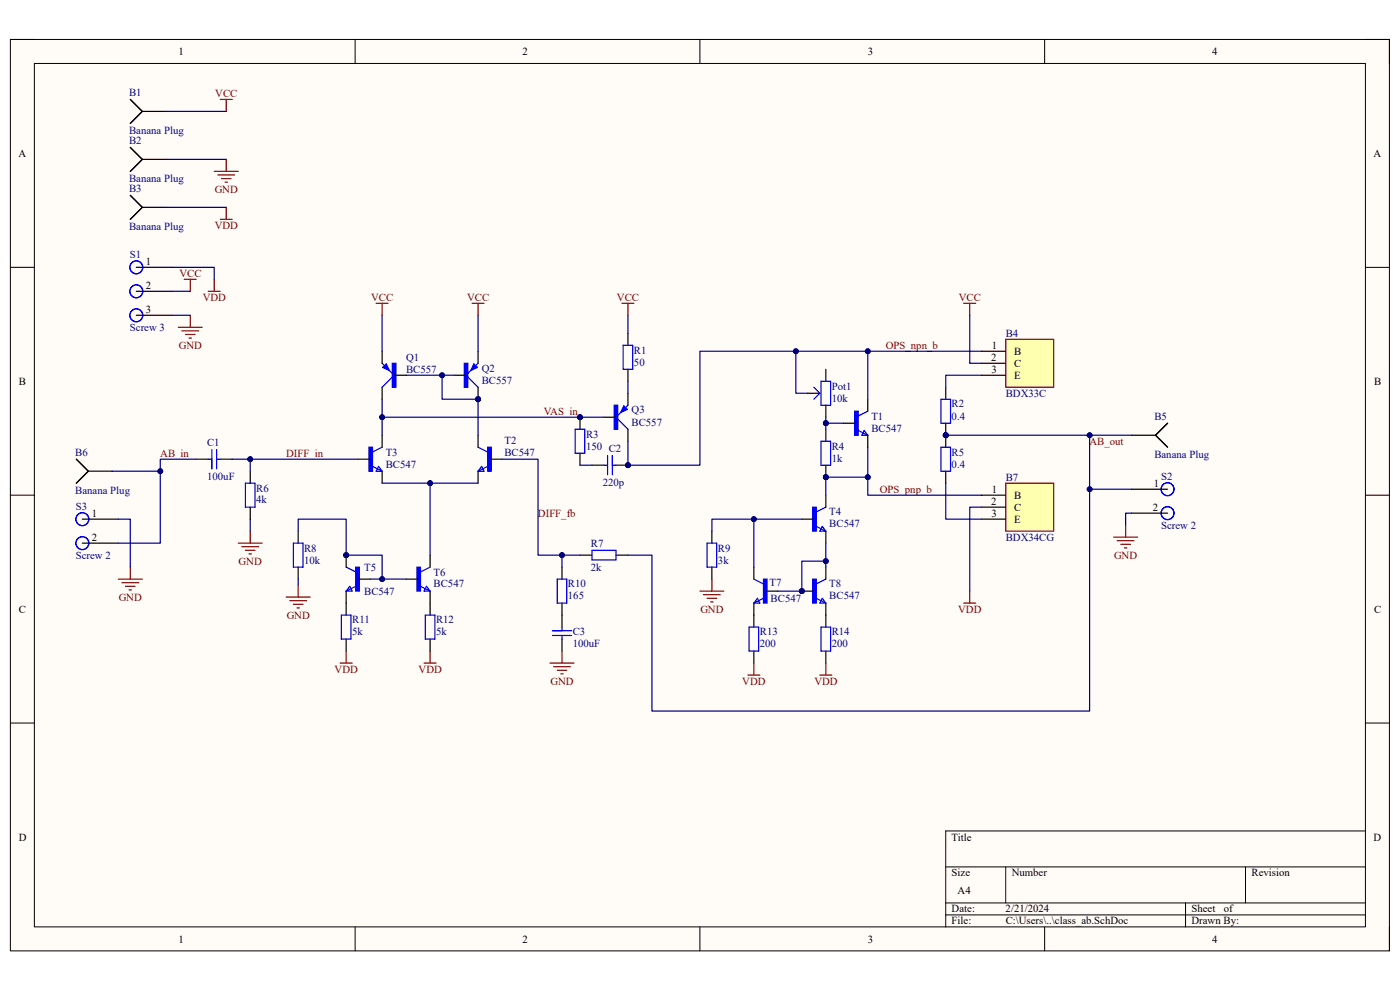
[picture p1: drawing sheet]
<svg xmlns="http://www.w3.org/2000/svg" width="297mm" height="210mm" viewBox="0 0 297 210" stroke-linecap="round" stroke-linejoin="round" font-family="sans-serif">
<path d="M2.2 8.4h292.6v193.3h-292.6z" fill-rule="evenodd" fill="#fffcf8"/>
<path d="M2.2 8.4h292.6v193.3h-292.6z" fill="none" stroke="#000" stroke-width=".21"/>
<path d="M7.3 13.5h282.4v183.1h-282.4z" fill-rule="evenodd" fill="#fffcf8"/>
<g fill="none" stroke="#000" stroke-width=".21">
<path d="M2.2 8.4h5.1M7.3 13.5h282.4v183.1h-282.4zM75.3 8.4v5.1M148.5 8.4v5.1M221.6 8.4v5.1M289.7 8.4h5.1v5.1M2.2 56.7h5.1M289.7 56.7h5.1M2.2 105h5.1M289.7 105.1h5.1M2.2 153.4h5.1M289.7 153.4h5.1"/>
<path d="M289.7 176.3h-89.1v20.3M75.3 196.6v5.1M148.5 196.6v5.1M200.6 183.9h89.1M200.6 191.5h89.1M200.6 194.1h89.1M213.4 183.9v7.6M221.6 196.6v5.1M251.5 191.5v5.1M264.2 183.9v7.6M294.8 196.6v5.1"/>
</g>
<path d="M213.4 72h10.1v10.1h-10.1z" fill-rule="evenodd" fill="#ffffb0"/>
<path d="M213.4 72h10.1v10.1h-10.1z" fill="none" stroke="#800000" stroke-width=".25"/>
<path d="M208.3 74.5h5.1M208.3 77.1h5.1M208.3 79.6h5.1" fill="none" stroke="#000" stroke-width=".25"/>
<path d="M213.4 102.5h10.1v10.2h-10.1z" fill-rule="evenodd" fill="#ffffb0"/>
<path d="M213.4 102.5h10.1v10.2h-10.1z" fill="none" stroke="#800000" stroke-width=".25"/>
<path d="M208.3 105.1h5.1M208.3 107.6h5.1M208.3 110.1h5.1" fill="none" stroke="#000" stroke-width=".25"/>
<path d="M78.3 94.9h.7v5.1h-.7z" fill-rule="evenodd" fill="#00f"/>
<path d="M78.3 94.9h.7v5.1h-.7zM79 98.9l2.1 1.1M80.3 98.9l.8 1.1h-1.3zM81.1 94.9l-2.1 1" fill="none" stroke="#00f" stroke-width=".25"/>
<path d="M76 97.4h2.5M81.1 92.3v2.6M81.1 100v2.5" fill="none" stroke="#000" stroke-width=".25"/>
<path d="M103.5 94.9h.7v5.1h-.7z" fill-rule="evenodd" fill="#00f"/>
<path d="M101.4 94.9l2.1 1M102.2 98.9l.5 1.1h-1.3zM103.5 94.9h.7v5.1h-.7zM103.5 98.9l-2.1 1.1" fill="none" stroke="#00f" stroke-width=".25"/>
<path d="M101.4 92.3v2.6M101.4 100v2.5M104 97.4h2.5" fill="none" stroke="#000" stroke-width=".25"/>
<path d="M83.2 77.1h.8v5.1h-.8z" fill-rule="evenodd" fill="#00f"/>
<path d="M81.1 77.1l2.5 2.5-2.5 2.5M81.2 77.9l.8-.7 .6 1.4zM81.4 77.9l.6-.5 .3 .9zM82 77.7l-.3 .2M83.2 77.1h.8v5.1h-.8z" fill="none" stroke="#00f" stroke-width=".25"/>
<path d="M81.1 74.5v2.6M83.6 79.6h2.6M81.1 82.1v2.6" fill="none" stroke="#000" stroke-width=".25"/>
<circle cx="101.4" cy="84.7" r=".51" fill="#000080"/>
<circle cx="101.4" cy="84.7" r=".51" fill="none" stroke="#000080" stroke-width=".21"/>
<path d="M98.5 77.1h.8v5.1h-.8z" fill-rule="evenodd" fill="#00f"/>
<path d="M98.5 77.1h.8v5.1h-.8zM100.1 78.3l-1.2 1.3 2.5 2.5M100.5 77.2l.8 .8-1.4 .6zM100.5 77.4l.5 .6-.9 .3zM100.5 77.7l.3 .3M101.4 77.1l-1.3 1.2" fill="none" stroke="#00f" stroke-width=".25"/>
<path d="M96.3 79.6h2.6M101.4 74.5v2.6M101.4 82.1v2.6" fill="none" stroke="#000" stroke-width=".25"/>
<circle cx="101.4" cy="84.7" r=".51" fill="#000080"/>
<circle cx="101.4" cy="84.7" r=".51" fill="none" stroke="#000080" stroke-width=".21"/>
<path d="M79.8 64.3h2.5M81.1 64.3v2.6M100.1 64.3h2.6M101.4 64.3v2.6M50.5 115.2h5.1M51.3 116h3.6M52.1 116.7h2M52.8 117.5h.5M53.1 112.7v2.5" fill="none" stroke="#800000" stroke-width=".25"/>
<path d="M53.1 100v2.5M53.1 107.6v2.5" fill="none" stroke="#000" stroke-width=".25"/>
<path d="M52.1 102.5h2v5.1h-2z" fill="none" stroke="#00f" stroke-width=".25"/>
<path d="M88.4 120.3h.8v5.1h-.8z" fill-rule="evenodd" fill="#00f"/>
<path d="M88.4 120.3h.8v5.1h-.8zM89.2 124.4l2 1M90.5 124.4l.7 1h-1.2zM91.2 120.3l-2 1" fill="none" stroke="#00f" stroke-width=".25"/>
<path d="M91.2 117.8v2.5M86.2 122.9h2.5M91.2 125.4v2.5" fill="none" stroke="#000" stroke-width=".25"/>
<circle cx="73.4" cy="117.8" r=".51" fill="#000080"/>
<circle cx="73.4" cy="117.8" r=".51" fill="none" stroke="#000080" stroke-width=".21"/>
<path d="M75.5 120.3h.7v5.1h-.7z" fill-rule="evenodd" fill="#00f"/>
<path d="M73.4 120.3l2.1 1M74.2 124.4l.5 1h-1.3zM75.5 120.3h.7v5.1h-.7zM75.5 124.4l-2.1 1" fill="none" stroke="#00f" stroke-width=".25"/>
<path d="M73.4 117.8v2.5M76 122.9h2.5" fill="none" stroke="#000" stroke-width=".25"/>
<circle cx="73.4" cy="117.8" r=".51" fill="#000080"/>
<circle cx="73.4" cy="117.8" r=".51" fill="none" stroke="#000080" stroke-width=".21"/>
<path d="M63.3 112.7v2.5M63.3 120.3v2.6M73.4 125.4v2.5" fill="none" stroke="#000" stroke-width=".25"/>
<path d="M62.2 115.2h2.1v5.1h-2.1z" fill="none" stroke="#00f" stroke-width=".25"/>
<path d="M60.7 126.7h5.1M61.5 127.4h3.5M62.2 128.2h2.1M63 129h.5M63.3 124.1v2.6" fill="none" stroke="#800000" stroke-width=".25"/>
<path d="M130.3 86h.8v5.1h-.8z" fill-rule="evenodd" fill="#00f"/>
<path d="M130.3 86h.8v5.1h-.8zM132.3 86.1l.8 .8-1.4 .6zM132.3 86.3l.5 .6-.9 .3zM132.3 86.6l.3 .3M133.2 86l-2.5 2.5 2.5 2.6" fill="none" stroke="#00f" stroke-width=".25"/>
<path d="M128.1 88.5h2.6M133.2 83.4v2.6M133.2 91.1v2.5" fill="none" stroke="#000" stroke-width=".25"/>
<circle cx="123" cy="88.5" r=".51" fill="#000080"/>
<circle cx="123" cy="88.5" r=".51" fill="none" stroke="#000080" stroke-width=".21"/>
<path d="M123 88.5v2.6M123 96.1v2.6" fill="none" stroke="#000" stroke-width=".25"/>
<circle cx="123" cy="88.5" r=".51" fill="#000080"/>
<circle cx="123" cy="88.5" r=".51" fill="none" stroke="#000080" stroke-width=".21"/>
<path d="M122 91.1h2.1v5h-2.1z" fill="none" stroke="#00f" stroke-width=".25"/>
<circle cx="133.2" cy="98.7" r=".51" fill="#000080"/>
<circle cx="133.2" cy="98.7" r=".51" fill="none" stroke="#000080" stroke-width=".21"/>
<path d="M125.6 98.7h2.5M130.7 98.7h2.5" fill="none" stroke="#000" stroke-width=".25"/>
<circle cx="133.2" cy="98.7" r=".51" fill="#000080"/>
<circle cx="133.2" cy="98.7" r=".51" fill="none" stroke="#000080" stroke-width=".21"/>
<path d="M132.2 73.2h2v5.1h-2zM128.1 98.7h.8M128.9 96.7v4M129.9 96.7v4M129.9 98.7h.8" fill="none" stroke="#00f" stroke-width=".25"/>
<path d="M133.2 70.7v2.5M133.2 78.3v2.6" fill="none" stroke="#000" stroke-width=".25"/>
<path d="M131.9 64.3h2.6M133.2 64.3v2.6" fill="none" stroke="#800000" stroke-width=".25"/>
<path d="M181.3 87.2h.8v5.1h-.8z" fill-rule="evenodd" fill="#00f"/>
<path d="M181.3 87.2h.8v5.1h-.8zM182.1 91.3l2 1M183.3 91.3l.8 1h-1.3zM184.1 87.2l-2 1.1" fill="none" stroke="#00f" stroke-width=".25"/>
<path d="M179 89.8h2.6M184.1 84.7v2.5M184.1 92.3v2.6" fill="none" stroke="#000" stroke-width=".25"/>
<circle cx="175.2" cy="101.2" r=".51" fill="#000080"/>
<circle cx="175.2" cy="101.2" r=".51" fill="none" stroke="#000080" stroke-width=".21"/>
<path d="M175.2 98.7v2.5" fill="none" stroke="#000" stroke-width=".25"/>
<circle cx="175.2" cy="101.2" r=".51" fill="#000080"/>
<circle cx="175.2" cy="101.2" r=".51" fill="none" stroke="#000080" stroke-width=".21"/>
<path d="M175.2 78.3v2.6M171.4 83.4h2.5M175.2 86v2.5M175.2 91.1v2.5" fill="none" stroke="#000" stroke-width=".25"/>
<path d="M172.7 82.1l1.2 1.3-1.2 1.3M174.2 93.6h2v5.1h-2zM174.2 80.9h2v5.1h-2z" fill="none" stroke="#00f" stroke-width=".25"/>
<path d="M172.4 107.6h.8v5.1h-.8z" fill-rule="evenodd" fill="#00f"/>
<path d="M172.4 107.6h.8v5.1h-.8zM173.2 111.7l2 1M174.4 111.7l.8 1h-1.3zM175.2 107.6l-2 1" fill="none" stroke="#00f" stroke-width=".25"/>
<path d="M170.1 110.1h2.6M175.2 105.1v2.5M175.2 112.7v2.5" fill="none" stroke="#000" stroke-width=".25"/>
<circle cx="170.1" cy="125.4" r=".51" fill="#000080"/>
<circle cx="170.1" cy="125.4" r=".51" fill="none" stroke="#000080" stroke-width=".21"/>
<path d="M172.4 122.9h.8v5h-.8z" fill-rule="evenodd" fill="#00f"/>
<path d="M172.4 122.9h.8v5h-.8zM173.2 126.9l2 1M174.4 126.9l.8 1h-1.3zM175.2 122.9l-2 1" fill="none" stroke="#00f" stroke-width=".25"/>
<path d="M170.1 125.4h2.6" fill="none" stroke="#000" stroke-width=".25"/>
<circle cx="170.1" cy="125.4" r=".51" fill="#000080"/>
<circle cx="170.1" cy="125.4" r=".51" fill="none" stroke="#000080" stroke-width=".21"/>
<path d="M175.2 120.3v2.6M175.2 127.9v2.6" fill="none" stroke="#000" stroke-width=".25"/>
<path d="M162 122.9h.7v5h-.7z" fill-rule="evenodd" fill="#00f"/>
<path d="M150 115.2h2v5.1h-2zM72.4 130.5h2.1v5.1h-2.1zM90.2 130.5h2.1v5.1h-2.1zM158.9 133h2.1v5.1h-2.1zM159.9 122.9l2.1 1M160.7 126.9l.5 1h-1.3zM162 122.9h.7v5h-.7zM162 126.9l-2.1 1M174.2 133h2v5.1h-2z" fill="none" stroke="#00f" stroke-width=".25"/>
<path d="M151 112.7v2.5M73.4 127.9v2.6M73.4 135.6v2.5M91.2 127.9v2.6M91.2 135.6v2.5M151 120.3v2.6M159.9 120.3v2.6M159.9 127.9v5.1M159.9 138.1v2.6M162.5 125.4h2.5M175.2 130.5v2.5M175.2 138.1v2.6" fill="none" stroke="#000" stroke-width=".25"/>
<g fill="none" stroke="#800000" stroke-width=".25">
<path d="M204.4 64.3h2.6M205.7 64.3v2.6M73.4 138.1v2.6M91.2 138.1v2.6M148.5 125.4h5.1M149.2 126.2h3.6M150 126.9h2M150.8 127.7h.5M151 122.9v2.5M204.4 127.9h2.6M205.7 125.4v2.5M72.2 140.7h2.5"/>
<path d="M90 140.7h2.5M158.7 143.2h2.5M159.9 140.7v2.5M173.9 143.2h2.6M175.2 140.7v2.5"/>
</g>
<circle cx="200.6" cy="92.3" r=".51" fill="#000080"/>
<circle cx="200.6" cy="92.3" r=".51" fill="none" stroke="#000080" stroke-width=".21"/>
<path d="M200.6 89.8v2.5" fill="none" stroke="#000" stroke-width=".25"/>
<circle cx="200.6" cy="92.3" r=".51" fill="#000080"/>
<circle cx="200.6" cy="92.3" r=".51" fill="none" stroke="#000080" stroke-width=".21"/>
<path d="M200.6 82.1v2.6" fill="none" stroke="#000" stroke-width=".25"/>
<path d="M199.6 84.7h2.1v5.1h-2.1z" fill="none" stroke="#00f" stroke-width=".25"/>
<circle cx="200.6" cy="92.3" r=".51" fill="#000080"/>
<circle cx="200.6" cy="92.3" r=".51" fill="none" stroke="#000080" stroke-width=".21"/>
<path d="M200.6 92.3v2.6M200.6 100v2.5" fill="none" stroke="#000" stroke-width=".25"/>
<circle cx="200.6" cy="92.3" r=".51" fill="#000080"/>
<circle cx="200.6" cy="92.3" r=".51" fill="none" stroke="#000080" stroke-width=".21"/>
<g fill="none" stroke="#00f" stroke-width=".25">
<path d="M44.2 97.4h.7M44.9 95.4v4M46 95.4v4M46 97.4h.7M199.6 94.9h2.1v5.1h-2.1zM125.6 116.7h5.1v2.1h-5.1zM117.2 133.8h4.1M117.2 134.8h4.1M118.2 122.9h2v5h-2zM119.2 133v.8M119.2 134.8v.8"/>
<circle cx="28.9" cy="56.7" r="1.37"/>
<circle cx="28.9" cy="66.9" r="1.37"/>
<circle cx="28.9" cy="61.8" r="1.37"/>
<circle cx="17.5" cy="115.2" r="1.37"/>
<circle cx="17.5" cy="110.1" r="1.37"/>
<circle cx="247.7" cy="108.9" r="1.37"/>
<circle cx="247.7" cy="103.8" r="1.37"/>
</g>
<g fill="none" stroke="#000" stroke-width=".25">
<path d="M27.6 21.1l2.6 2.5M27.6 31.3l2.6 2.5M30.2 23.6l-2.6 2.6M30.2 23.6h5.1M30.2 33.8l-2.6 2.6M30.2 33.8h5.1M27.6 41.4l2.6 2.6M28.9 56.7h7.6M30.2 44l-2.6 2.5M30.2 44h5.1M28.9 61.8h7.6M28.9 66.9h7.6"/>
<path d="M16.2 97.4l2.5 2.6M18.7 100l-2.5 2.5M18.7 100h5.1M41.6 97.4h2.6M46.7 97.4h2.6M240.1 92.3h5.1M245.2 92.3l2.5 2.6M247.7 89.8l-2.5 2.5M17.5 110.1h7.6M17.5 115.2h7.6M123 117.8h2.6M130.7 117.8h2.5"/>
<path d="M240.1 103.8h7.6M240.1 108.9h7.6M119.2 120.3v2.6M119.2 127.9v5.1M119.2 135.6v2.5"/>
</g>
<g fill="none" stroke="#800000" stroke-width=".25">
<path d="M45.5 36.4h5M46.2 37.1h3.6M46.7 21.1h2.6M47 37.9h2M47.7 38.6h.5M48 21.1v2.5M48 33.8v2.6M39.1 59.3h2.5M40.4 59.3v2.5M45.5 59.3v2.5M46.7 46.5h2.6M48 44v2.5"/>
<path d="M37.8 69.4h5.1M38.6 70.2h3.5M39.3 71h2.1M40.1 71.7h.5M40.4 66.9v2.5M44.2 61.8h2.5M236.3 114h5M237 114.7h3.6M237.8 115.5h2M238.5 116.2h.6M238.8 111.4v2.6M25.1 122.9h5.1"/>
<path d="M25.9 123.6h3.5M26.6 124.4h2.1M27.4 125.1h.5M27.6 120.3v2.6M119.2 138.1v2.6M116.7 140.7h5.1M117.4 141.4h3.6M118.2 142.2h2M119 142.9h.5"/>
</g>
<path d="M86.2 79.6h10.1" fill="none" stroke="#000080" stroke-width=".25"/>
<circle cx="93.8" cy="79.6" r=".51" fill="#000080"/>
<circle cx="93.8" cy="79.6" r=".51" fill="none" stroke="#000080" stroke-width=".21"/>
<path d="M101.4 84.7v7.6" fill="none" stroke="#000080" stroke-width=".25"/>
<circle cx="101.4" cy="84.7" r=".51" fill="#000080"/>
<circle cx="101.4" cy="84.7" r=".51" fill="none" stroke="#000080" stroke-width=".21"/>
<path d="M81.1 66.9v7.6M93.8 79.6v5.1h7.6M101.4 66.9v7.6M53.1 110.1v2.6M63.3 122.9v1.2" fill="none" stroke="#000080" stroke-width=".25"/>
<circle cx="93.8" cy="79.6" r=".51" fill="#000080"/>
<circle cx="93.8" cy="79.6" r=".51" fill="none" stroke="#000080" stroke-width=".21"/>
<circle cx="101.4" cy="84.7" r=".51" fill="#000080"/>
<circle cx="101.4" cy="84.7" r=".51" fill="none" stroke="#000080" stroke-width=".21"/>
<path d="M76 97.4h-22.9v2.6" fill="none" stroke="#000080" stroke-width=".25"/>
<circle cx="53.1" cy="97.4" r=".51" fill="#000080"/>
<circle cx="53.1" cy="97.4" r=".51" fill="none" stroke="#000080" stroke-width=".21"/>
<path d="M63.3 112.7v-2.6h10.1v7.7h7.7v5.1h5.1" fill="none" stroke="#000080" stroke-width=".25"/>
<circle cx="73.4" cy="117.8" r=".51" fill="#000080"/>
<circle cx="73.4" cy="117.8" r=".51" fill="none" stroke="#000080" stroke-width=".21"/>
<circle cx="81.1" cy="122.9" r=".51" fill="#000080"/>
<circle cx="81.1" cy="122.9" r=".51" fill="none" stroke="#000080" stroke-width=".21"/>
<path d="M78.5 122.9h2.6" fill="none" stroke="#000080" stroke-width=".25"/>
<circle cx="81.1" cy="122.9" r=".51" fill="#000080"/>
<circle cx="81.1" cy="122.9" r=".51" fill="none" stroke="#000080" stroke-width=".21"/>
<path d="M133.2 66.9v3.8M81.1 88.5h47M123 98.7h2.6M133.2 80.9v2.5" fill="none" stroke="#000080" stroke-width=".25"/>
<circle cx="81.1" cy="88.5" r=".51" fill="#000080"/>
<circle cx="81.1" cy="88.5" r=".51" fill="none" stroke="#000080" stroke-width=".21"/>
<circle cx="123" cy="88.5" r=".51" fill="#000080"/>
<circle cx="123" cy="88.5" r=".51" fill="none" stroke="#000080" stroke-width=".21"/>
<path d="M81.1 84.7v7.6" fill="none" stroke="#000080" stroke-width=".25"/>
<circle cx="81.1" cy="88.5" r=".51" fill="#000080"/>
<circle cx="81.1" cy="88.5" r=".51" fill="none" stroke="#000080" stroke-width=".21"/>
<path d="M168.8 74.5h15.3v10.2" fill="none" stroke="#000080" stroke-width=".25"/>
<circle cx="168.8" cy="74.5" r=".51" fill="#000080"/>
<circle cx="168.8" cy="74.5" r=".51" fill="none" stroke="#000080" stroke-width=".21"/>
<circle cx="184.1" cy="74.5" r=".51" fill="#000080"/>
<circle cx="184.1" cy="74.5" r=".51" fill="none" stroke="#000080" stroke-width=".21"/>
<path d="M184.1 94.9v6.3h-8.9" fill="none" stroke="#000080" stroke-width=".25"/>
<circle cx="175.2" cy="101.2" r=".51" fill="#000080"/>
<circle cx="175.2" cy="101.2" r=".51" fill="none" stroke="#000080" stroke-width=".21"/>
<circle cx="184.1" cy="101.2" r=".51" fill="#000080"/>
<circle cx="184.1" cy="101.2" r=".51" fill="none" stroke="#000080" stroke-width=".21"/>
<path d="M170.1 110.1h-10.2v10.2" fill="none" stroke="#000080" stroke-width=".25"/>
<circle cx="159.9" cy="110.1" r=".51" fill="#000080"/>
<circle cx="159.9" cy="110.1" r=".51" fill="none" stroke="#000080" stroke-width=".21"/>
<path d="M159.9 110.1h-8.9v2.6" fill="none" stroke="#000080" stroke-width=".25"/>
<circle cx="159.9" cy="110.1" r=".51" fill="#000080"/>
<circle cx="159.9" cy="110.1" r=".51" fill="none" stroke="#000080" stroke-width=".21"/>
<path d="M175.2 119v1.3" fill="none" stroke="#000080" stroke-width=".25"/>
<circle cx="175.2" cy="119" r=".51" fill="#000080"/>
<circle cx="175.2" cy="119" r=".51" fill="none" stroke="#000080" stroke-width=".21"/>
<path d="M175.2 101.2v3.9" fill="none" stroke="#000080" stroke-width=".25"/>
<circle cx="175.2" cy="101.2" r=".51" fill="#000080"/>
<circle cx="175.2" cy="101.2" r=".51" fill="none" stroke="#000080" stroke-width=".21"/>
<path d="M171.4 83.4h-2.6v-8.9h-20.3v24.2h-15.3v-5.1" fill="none" stroke="#000080" stroke-width=".25"/>
<circle cx="168.8" cy="74.5" r=".51" fill="#000080"/>
<circle cx="168.8" cy="74.5" r=".51" fill="none" stroke="#000080" stroke-width=".21"/>
<circle cx="133.2" cy="98.7" r=".51" fill="#000080"/>
<circle cx="133.2" cy="98.7" r=".51" fill="none" stroke="#000080" stroke-width=".21"/>
<path d="M184.1 74.5h24.2" fill="none" stroke="#000080" stroke-width=".25"/>
<circle cx="184.1" cy="74.5" r=".51" fill="#000080"/>
<circle cx="184.1" cy="74.5" r=".51" fill="none" stroke="#000080" stroke-width=".21"/>
<path d="M205.7 66.9v10.2h2.6M184.1 101.2v3.9h24.2" fill="none" stroke="#000080" stroke-width=".25"/>
<circle cx="184.1" cy="101.2" r=".51" fill="#000080"/>
<circle cx="184.1" cy="101.2" r=".51" fill="none" stroke="#000080" stroke-width=".21"/>
<path d="M208.3 79.6h-7.7v2.5M81.1 102.5h20.3M200.6 102.5v7.6h7.7M208.3 107.6h-2.6v17.8" fill="none" stroke="#000080" stroke-width=".25"/>
<circle cx="91.2" cy="102.5" r=".51" fill="#000080"/>
<circle cx="91.2" cy="102.5" r=".51" fill="none" stroke="#000080" stroke-width=".21"/>
<path d="M91.2 102.5v15.3" fill="none" stroke="#000080" stroke-width=".25"/>
<circle cx="91.2" cy="102.5" r=".51" fill="#000080"/>
<circle cx="91.2" cy="102.5" r=".51" fill="none" stroke="#000080" stroke-width=".21"/>
<path d="M175.2 115.2v3.8h-5.1v6.4h-5.1" fill="none" stroke="#000080" stroke-width=".25"/>
<circle cx="170.1" cy="125.4" r=".51" fill="#000080"/>
<circle cx="170.1" cy="125.4" r=".51" fill="none" stroke="#000080" stroke-width=".21"/>
<circle cx="175.2" cy="119" r=".51" fill="#000080"/>
<circle cx="175.2" cy="119" r=".51" fill="none" stroke="#000080" stroke-width=".21"/>
<path d="M200.6 92.3h30.6v58.5h-92.9v-33h-5.1" fill="none" stroke="#000080" stroke-width=".25"/>
<circle cx="200.6" cy="92.3" r=".51" fill="#000080"/>
<circle cx="200.6" cy="92.3" r=".51" fill="none" stroke="#000080" stroke-width=".21"/>
<circle cx="231.2" cy="92.3" r=".51" fill="#000080"/>
<circle cx="231.2" cy="92.3" r=".51" fill="none" stroke="#000080" stroke-width=".21"/>
<circle cx="231.2" cy="103.8" r=".51" fill="#000080"/>
<circle cx="231.2" cy="103.8" r=".51" fill="none" stroke="#000080" stroke-width=".21"/>
<path d="M106.5 97.4h7.6v20.4h8.9" fill="none" stroke="#000080" stroke-width=".25"/>
<circle cx="119.2" cy="117.8" r=".51" fill="#000080"/>
<circle cx="119.2" cy="117.8" r=".51" fill="none" stroke="#000080" stroke-width=".21"/>
<path d="M119.2 117.8v2.5" fill="none" stroke="#000080" stroke-width=".25"/>
<circle cx="119.2" cy="117.8" r=".51" fill="#000080"/>
<circle cx="119.2" cy="117.8" r=".51" fill="none" stroke="#000080" stroke-width=".21"/>
<path d="M231.2 92.3h8.9" fill="none" stroke="#000080" stroke-width=".25"/>
<circle cx="231.2" cy="92.3" r=".51" fill="#000080"/>
<circle cx="231.2" cy="92.3" r=".51" fill="none" stroke="#000080" stroke-width=".21"/>
<path d="M49.3 97.4h3.8" fill="none" stroke="#000080" stroke-width=".25"/>
<circle cx="53.1" cy="97.4" r=".51" fill="#000080"/>
<circle cx="53.1" cy="97.4" r=".51" fill="none" stroke="#000080" stroke-width=".21"/>
<path d="M35.3 33.8h12.7M35.3 23.6h12.7M35.3 44h12.7M41.6 97.4h-7.6v2.6h-10.2" fill="none" stroke="#000080" stroke-width=".25"/>
<circle cx="34" cy="100" r=".51" fill="#000080"/>
<circle cx="34" cy="100" r=".51" fill="none" stroke="#000080" stroke-width=".21"/>
<path d="M36.5 66.9h3.9M34 100v15.2h-8.9M25.1 110.1h2.5v10.2" fill="none" stroke="#000080" stroke-width=".25"/>
<circle cx="34" cy="100" r=".51" fill="#000080"/>
<circle cx="34" cy="100" r=".51" fill="none" stroke="#000080" stroke-width=".21"/>
<path d="M231.2 103.8h8.9M240.1 108.9h-1.3v2.5" fill="none" stroke="#000080" stroke-width=".25"/>
<circle cx="231.2" cy="103.8" r=".51" fill="#000080"/>
<circle cx="231.2" cy="103.8" r=".51" fill="none" stroke="#000080" stroke-width=".21"/>
<path d="M36.5 56.7h9v2.6M36.5 61.8h3.9M175.2 89.8h3.8" fill="none" stroke="#000080" stroke-width=".25"/>
<circle cx="175.2" cy="89.8" r=".51" fill="#000080"/>
<circle cx="175.2" cy="89.8" r=".51" fill="none" stroke="#000080" stroke-width=".21"/>
<path d="M175.2 89.8v1.3" fill="none" stroke="#000080" stroke-width=".25"/>
<circle cx="175.2" cy="89.8" r=".51" fill="#000080"/>
<circle cx="175.2" cy="89.8" r=".51" fill="none" stroke="#000080" stroke-width=".21"/>
<path d="M175.2 88.5v1.3" fill="none" stroke="#000080" stroke-width=".25"/>
<circle cx="175.2" cy="89.8" r=".51" fill="#000080"/>
<circle cx="175.2" cy="89.8" r=".51" fill="none" stroke="#000080" stroke-width=".21"/>
<g font-size="2.3">
<text x="37.9" y="11.7">1</text>
<text x="110.9" y="11.7">2</text>
<text x="184.1" y="11.7">3</text>
<text x="257.1" y="11.7">4</text>
<text x="3.9" y="33.3">A</text>
<text x="291.4" y="33.3">A</text>
<text x="30.9" y="56.2">1</text>
<text x="30.9" y="61.3">2</text>
<text x="30.9" y="66.4">3</text>
<text x="210.3" y="76.5">2</text>
<text x="210.4" y="74">1</text>
<text x="215.1" y="75.3">B</text>
<text x="215.1" y="77.8">C</text>
<text x="4" y="81.6">B</text>
<text x="210.4" y="79.1">3</text>
<text x="215.1" y="80.3">E</text>
<text x="291.5" y="81.6">B</text>
<text x="210.3" y="107.1">2</text>
<text x="210.4" y="104.5">1</text>
<text x="215.1" y="105.8">B</text>
<text x="244.8" y="103.3">1</text>
<text x="19.5" y="109.6">1</text>
<text x="210.4" y="109.6">3</text>
<text x="215.1" y="108.3">C</text>
<text x="215.1" y="110.9">E</text>
<text x="244.6" y="108.3">2</text>
<text x="19.5" y="114.7">2</text>
<text x="4" y="130">C</text>
<text x="291.5" y="130">C</text>
<text x="4" y="178.3">D</text>
<text x="201.9" y="178.3">Title</text>
<text x="291.4" y="178.3">D</text>
<text x="201.9" y="185.9">Size</text>
<text x="214.6" y="185.9">Number</text>
<text x="265.5" y="185.9">Revision</text>
<text x="203.2" y="189.7">A4</text>
<text x="201.9" y="193.5">Date:</text>
<text x="201.9" y="196.1">File:</text>
<text x="213.3" y="193.5">2/21/2024</text>
<text x="213.4" y="196.1">C:\Users\..\class_ab.SchDoc</text>
<text x="252.8" y="196.1">Drawn By:</text>
<text x="252.8" y="193.5">Sheet</text>
<text x="259.6" y="193.5">of</text>
<text x="37.9" y="199.9">1</text>
<text x="110.9" y="199.9">2</text>
<text x="184.1" y="199.9">3</text>
<text x="257.1" y="199.9">4</text>
</g>
<g font-size="2.3" fill="#000080">
<text x="27.4" y="20.3">B1</text>
<text x="27.4" y="28.4">Banana Plug</text>
<text x="27.4" y="30.5">B2</text>
<text x="27.4" y="38.7">Banana Plug</text>
<text x="27.4" y="40.7">B3</text>
<text x="27.4" y="48.8">Banana Plug</text>
<text x="27.6" y="54.8">S1</text>
<text x="27.6" y="70.3">Screw 3</text>
<text x="213.4" y="71.5">B4</text>
<text x="86.1" y="76.5">Q1</text>
<text x="134.5" y="77.6">50</text>
<text x="134.5" y="75">R1</text>
<text x="86.1" y="79.1">BC557</text>
<text x="102.2" y="78.8">Q2</text>
<text x="102.2" y="81.4">BC557</text>
<text x="176.4" y="82.6">Pot1</text>
<text x="134" y="87.7">Q3</text>
<text x="176.4" y="85.2">10k</text>
<text x="184.9" y="89">T1</text>
<text x="201.9" y="89">0.4</text>
<text x="201.9" y="86.4">R2</text>
<text x="213.4" y="84.2">BDX33C</text>
<text x="244.9" y="89">B5</text>
<text x="43.9" y="94.6">C1</text>
<text x="107" y="94.1">T2</text>
<text x="124.3" y="95.4">150 C2</text>
<text x="124.3" y="92.8">R3</text>
<text x="134" y="90.3">BC557</text>
<text x="176.4" y="95.4">R4</text>
<text x="184.9" y="91.6">BC547</text>
<text x="16" y="96.6">B6</text>
<text x="43.9" y="101.7">100uF</text>
<text x="81.8" y="96.6">T3</text>
<text x="81.8" y="99.2">BC547</text>
<text x="107" y="96.6">BC547</text>
<text x="176.4" y="97.9">1k</text>
<text x="201.9" y="99.2">0.4</text>
<text x="201.9" y="96.6">R5</text>
<text x="213.4" y="102">B7</text>
<text x="244.9" y="97.2">Banana Plug</text>
<text x="246.3" y="101.9">S2</text>
<text x="16" y="104.8">Banana Plug</text>
<text x="54.4" y="106.8">4k</text>
<text x="54.4" y="104.3">R6</text>
<text x="127.9" y="103">220p</text>
<text x="16.1" y="108.2">S3</text>
<text x="175.9" y="109.3">T4</text>
<text x="175.9" y="111.9">BC547</text>
<text x="246.3" y="112.3">Screw 2</text>
<text x="16.1" y="118.6">Screw 2</text>
<text x="64.5" y="119.5">10k</text>
<text x="64.5" y="117">R8</text>
<text x="125.3" y="116">R7</text>
<text x="152.3" y="119.5">3k</text>
<text x="152.3" y="117">R9</text>
<text x="213.4" y="114.7">BDX34CG</text>
<text x="77.3" y="121.1">T5</text>
<text x="92" y="122.1">T6</text>
<text x="92" y="124.6">BC547</text>
<text x="120.5" y="124.6">R10</text>
<text x="125.3" y="121.1">2k</text>
<text x="163.2" y="124.4">T7</text>
<text x="175.9" y="124.6">T8</text>
<text x="77.3" y="126.2">BC547</text>
<text x="120.5" y="127.2">165</text>
<text x="163.5" y="127.7">BC547</text>
<text x="175.9" y="127.2">BC547</text>
<text x="74.7" y="134.8">5k</text>
<text x="74.7" y="132.2">R11</text>
<text x="92.5" y="134.8">5k</text>
<text x="92.5" y="132.2">R12</text>
<text x="121.5" y="137.3">100uF</text>
<text x="121.5" y="134.8">C3</text>
<text x="161.2" y="137.3">200</text>
<text x="161.2" y="134.8">R13</text>
<text x="176.4" y="137.3">200</text>
<text x="176.4" y="134.8">R14</text>
</g>
<g font-size="2.3" fill="#800000">
<text x="45.7" y="20.6">VCC</text>
<text x="45.6" y="40.9">GND</text>
<text x="45.6" y="48.6">VDD</text>
<text x="38.1" y="58.7">VCC</text>
<text x="43" y="63.8">VDD</text>
<text x="78.7" y="63.8">VCC</text>
<text x="99.1" y="63.8">VCC</text>
<text x="130.9" y="63.8">VCC</text>
<text x="203.4" y="63.8">VCC</text>
<text x="37.9" y="74">GND</text>
<text x="187.9" y="74">OPS_npn_b</text>
<text x="115.4" y="88">VAS_in</text>
<text x="231.1" y="94.4">AB_out</text>
<text x="34" y="96.9">AB_in</text>
<text x="60.7" y="96.9">DIFF_in</text>
<text x="186.6" y="104.5">OPS_pnp_b</text>
<text x="114.1" y="109.6">DIFF_fb</text>
<text x="50.6" y="119.8">GND</text>
<text x="236.3" y="118.5">GND</text>
<text x="25.2" y="127.4">GND</text>
<text x="60.8" y="131.2">GND</text>
<text x="148.6" y="130">GND</text>
<text x="203.3" y="130">VDD</text>
<text x="71" y="142.7">VDD</text>
<text x="88.8" y="142.7">VDD</text>
<text x="116.8" y="145.2">GND</text>
<text x="157.5" y="145.2">VDD</text>
<text x="172.8" y="145.2">VDD</text>
</g>
</svg>
